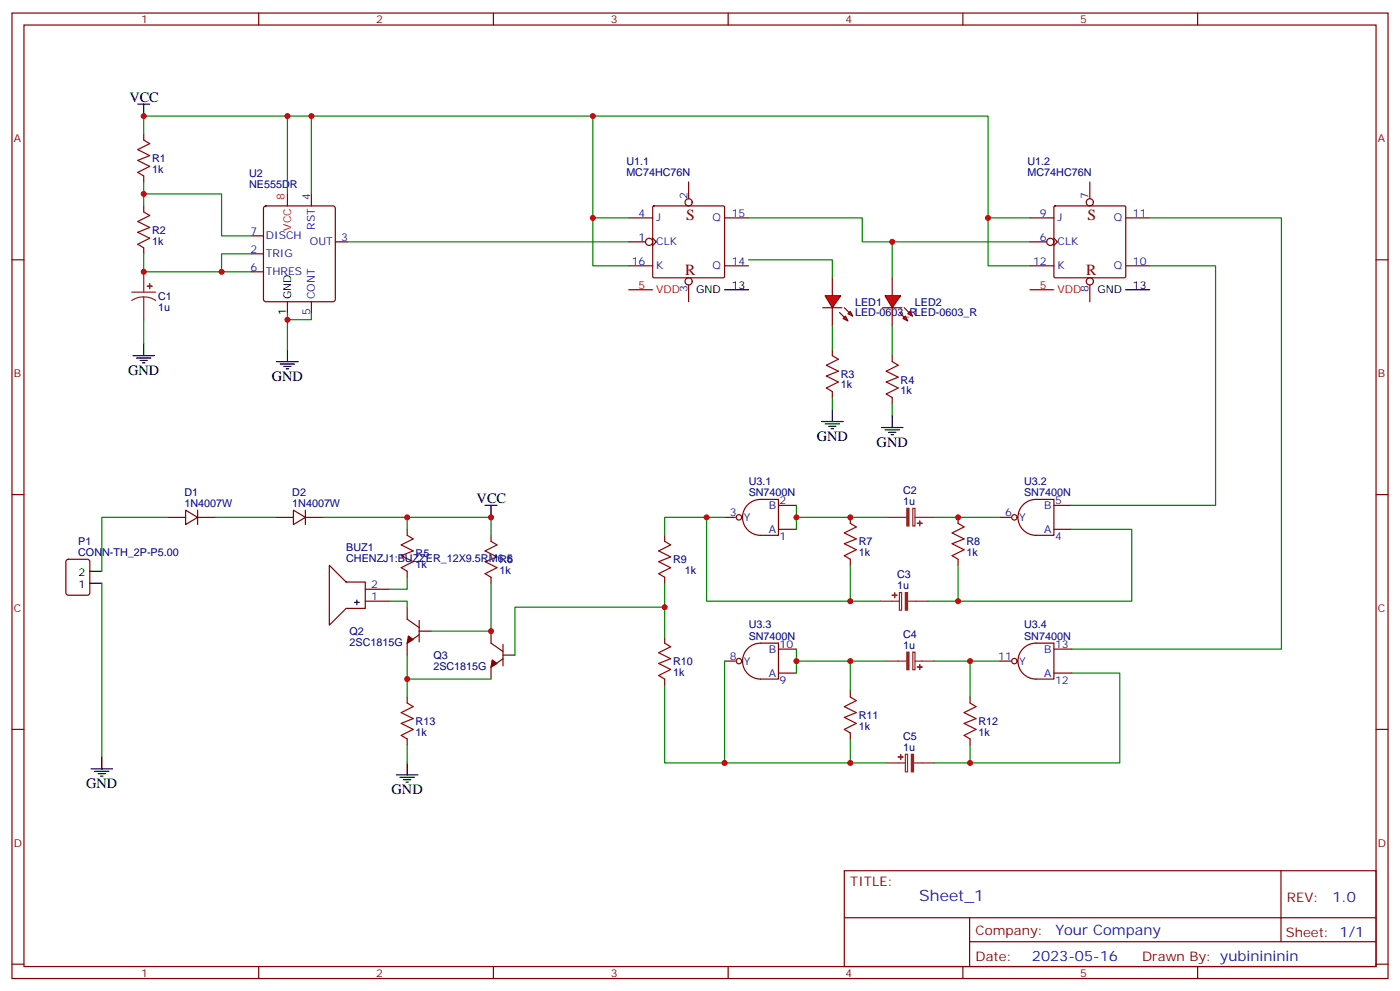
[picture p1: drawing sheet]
<svg xmlns="http://www.w3.org/2000/svg" width="412mm" height="292mm" viewBox="0 0 412 292" stroke-linecap="round" stroke-linejoin="round" font-family="sans-serif">
<g fill="none" stroke="#870000" stroke-width=".35">
<path d="M3.5 3.8h405.4v284.4h-405.4zM7.1 7.4h398.2v277.3h-398.2zM76.2 3.8v3.6M145.3 3.8v3.6M214.5 3.8v3.6M283.6 3.8v3.6M352.8 3.8v3.6M42.3 39.5v1.7M42.3 51.8v1.8M3.5 76.5h3.6M42.3 60.6v1.8M42.3 73v1.8"/>
<path d="M405.3 76.5h3.6M3.5 145.7h3.6M405.3 145.7h3.6M3.5 214.8h3.6M405.3 214.8h3.6M248.7 256.4h156.6v28.3h-156.6zM377.3 256.5v20.8M248.7 270.3h156.5M285.6 277.3h119.6M285.6 270.3v14.1M3.5 284h3.6M76.2 284.7v3.5"/>
<path d="M145.3 284.7v3.5M214.5 284.7v3.5M283.6 284.7v3.5M352.8 284.7v3.5M405.3 284h3.6"/>
</g>
<g fill="none" stroke="#000" stroke-width=".35">
<path d="M40.6 30.7h3.5M42.3 30.7v3.5M39.2 104.7h6.3M40.2 105.4h4.2M41.3 106.2h2.1M42 106.9h.7M42.3 101.2v3.5M81.5 106.5h6.3M82.5 107.2h4.3M83.6 107.9h2.1M84.3 108.6h.7M84.7 103v3.5"/>
<path d="M242 124.1h6.4M243.1 124.8h4.2M244.1 125.6h2.1M244.8 126.3h.7M245.2 120.6v3.5M259.6 125.9h6.4M260.7 126.6h4.2M261.8 127.3h2.1M262.5 128h.7M262.8 122.4v3.5M142.9 148.8h3.5M144.6 148.8v3.6"/>
<path d="M26.8 226.4h6.4M27.9 227.2h4.2M28.9 227.9h2.1M29.6 228.6h.7M30 222.9v3.5M116.8 228.2h6.3M117.8 228.9h4.3M118.9 229.6h2.1M119.6 230.3h.7M119.9 224.7v3.5"/>
</g>
<path d="M38.8 86h7.1M42.3 87.5l-1.8 .2-1.7 .8M42.3 87.5l1.9 .2 1.7 .8M42.3 80v6M42.3 87.5v6.7" fill="none" stroke="#8c2424" stroke-width=".35"/>
<g fill="#8c2424" stroke="#8c2424" stroke-width=".35">
<path d="M43.4 84.3h1.4z"/>
<path d="M44.1 83.6v1.4z"/>
</g>
<path d="M42.3 41.2l1.8 1.1-3.5 1.8 3.5 1.7-3.5 1.4 3.5 1.8-3.5 1.8 1.7 1M42.3 62.4l1.8 1.1-3.5 1.7 3.5 1.8-3.5 1.4 3.5 1.8-3.5 1.7 1.7 1.1" fill="none" stroke="#a10000" stroke-width=".35"/>
<g fill="#f00" stroke="#870000" stroke-width=".35">
<path d="M243.1 87.1h4.5l-2.4 3.5z"/>
<path d="M242.4 90.6h5.6z"/>
</g>
<g fill="#870000" stroke="#870000" stroke-width=".35">
<path d="M248.7 90.6l1.4 1.4z"/>
<path d="M247.3 92l1.4 1.5z"/>
</g>
<g fill="#f00" stroke="#870000" stroke-width=".35">
<path d="M250.5 91.7l.7 1.4-1.4-.7z"/>
<path d="M248.4 93.8l.7-.7 .7 1.4z"/>
</g>
<path d="M245.2 81.8v5.3M245.2 90.6v5.3" fill="none" stroke="#870000" stroke-width=".35"/>
<g fill="#f00" stroke="#870000" stroke-width=".35">
<path d="M260.7 87.1h4.6l-2.5 3.5z"/>
<path d="M260 90.6h5.6z"/>
</g>
<g fill="#870000" stroke="#870000" stroke-width=".35">
<path d="M266.3 90.6l1.5 1.4z"/>
<path d="M264.9 92l1.4 1.5z"/>
</g>
<g fill="#f00" stroke="#870000" stroke-width=".35">
<path d="M267.4 92.4l.7-.7 .7 1.4z"/>
<path d="M266 93.8l.7-.7 .7 1.4z"/>
</g>
<g fill="none" stroke="#870000" stroke-width=".35">
<path d="M84.7 57.1v3.5M91.7 57.1v3.5M202.8 53.6v4.9M321 53.6v4.9M74.1 69.5h3.5M74.1 74.8h3.5M77.8 60.8l.5-.2h19.8l.5 .2 .2 .5v26.9l-.3 .5-.4 .2h-19.8l-.5-.3-.2-.4v-26.9zM98.8 71.2h3.5M185.2 64.2h7.1M185.2 71.2h4.9M185.2 78.3h7.1M192.3 70.2l1 1-1 1.1"/>
<path d="M192.3 60.8l.3-.2 20.7 .1 .1 .3v20.6l-.3 .2h-20.7l-.1-.3zM213.4 64.2h7.1M213.4 78.3h7.1M303.4 64.2h7M303.4 71.2h4.9M303.4 78.3h7M310.4 70.2l1.1 1-1.1 1.1M310.5 60.8l.3-.2 20.6 .1 .2 .3v20.6l-.3 .2h-20.7l-.2-.3zM331.6 64.2h7.1M331.6 78.3h7.1M74.1 80h3.5M84.7 88.9v3.5"/>
<path d="M91.7 88.9v3.5M202.8 83.9v5M262.8 81.8v5.3M262.8 90.6v5.3M321 83.9v5M245.2 103v1.7M245.2 115.3v1.8M262.8 104.7v1.8M262.8 117.1v1.8M49.4 152.4h5.3M54.7 150.2l3.5 2.2-3.5 2.1zM58.2 152.4h5.3"/>
<path d="M58.2 150.2v4.3M81.1 152.4h5.3M86.4 150.2l3.6 2.2-3.6 2.1zM90 152.4h5.2M90 150.2v4.3M119.9 155.9v1.8M144.6 157.7v1.7M195.8 157.7v1.7M213.4 152.4h3.2M224 147.1h5.3v10.6h-5.3a5.3 5.3 0 0 1-5.3-5.4 5.3 5.3 0 0 1 5.4-5.2M229.3 155.9h5.3M229.3 148.8h5.3"/>
<path d="M250.5 152.4v1.7M282.2 152.4v1.7M294.6 152.4h3.1M301.4 148.6a5.3 5.3 0 0 1 3.8-1.5h5.2v10.6h-5.2a5.3 5.3 0 0 1-4.9-3.3 5.3 5.3 0 0 1 1.1-5.8zM310.4 155.9h5.3M310.4 148.8h5.3M19.6 164.9l.5-.2h5.7l.6 .4 .1 9.5-.5 .6-5.9 .1-.6-.5-.1-9.4zM97 166.5l5 4.9h5.6v7.8h-5.6l-5 4.9zM107.6 177.1h7.1M107.6 173.5h7.1M119.9 168.2v1.8M119.9 178.8v3.6l3.6 2.4"/>
<path d="M144.6 170v1.8M195.8 170v1.8M250.5 164.7v1.8M282.2 164.7v1.8M123.5 186.9l-3.6 2.5v3.5M123.5 185.9h3.5M123.5 182.7v6.4M144.6 185.9v3.5l3.6 2.5M148.2 194l-3.6 2.5v3.5M148.2 192.9h3.5M148.2 189.8v6.3M195.8 187.6v1.8"/>
<path d="M195.8 200v1.8M213.4 194.7h3.2M224 189.4h5.3v10.6h-5.3a5.3 5.3 0 0 1-5.3-5.3 5.3 5.3 0 0 1 5.4-5.3M229.3 198.2h5.3M229.3 191.2h5.3M294.6 194.7h3.1M301.4 190.9a5.3 5.3 0 0 1 3.8-1.5h5.2v10.6h-5.3a5.3 5.3 0 0 1-4.8-3.3 5.3 5.3 0 0 1 1.1-5.8zM310.4 198.2h5.3M310.4 191.2h5.3M119.9 205.3v1.7M119.9 217.6v1.8M250.5 203.5v1.8"/>
<path d="M250.5 215.9v1.7M285.8 205.3v1.7M285.8 217.6v1.8"/>
<circle cx="202.8" cy="59.6" r="1.06"/>
<circle cx="321" cy="59.6" r="1.06"/>
<circle cx="191.2" cy="71.2" r="1.06"/>
<circle cx="309.4" cy="71.2" r="1.06"/>
<circle cx="202.8" cy="82.9" r="1.06"/>
<circle cx="321" cy="82.9" r="1.06"/>
<circle cx="217.7" cy="152.4" r=".79"/>
<circle cx="298.8" cy="152.4" r=".79"/>
<circle cx="217.7" cy="194.7" r=".79"/>
<circle cx="298.8" cy="194.7" r=".79"/>
</g>
<path d="M213.4 85.3h7.1M331.6 85.3h7.1M26.5 171.8h3.5M26.5 168.2h3.5M104.4 177.4h1.4M105.1 176.7v1.4" fill="none" stroke="#000" stroke-width=".35"/>
<path d="M245.2 104.7l1.7 1.1-3.5 1.8 3.5 1.7-3.5 1.4 3.5 1.8-3.5 1.8 1.8 1M262.8 106.5l1.8 1.1-3.5 1.7 3.5 1.8-3.5 1.4 3.5 1.8-3.5 1.7 1.7 1.1M119.9 157.7l1.8 1-3.5 1.8 3.5 1.7-3.5 1.5 3.5 1.7-3.5 1.8 1.7 1M144.6 159.4l1.8 1.1-3.5 1.7 3.5 1.8-3.5 1.4 3.5 1.8-3.5 1.7 1.7 1.1M195.8 159.4l1.8 1.1-3.6 1.7 3.6 1.8-3.6 1.4 3.6 1.8-3.6 1.7 1.8 1.1M250.5 154.1l1.7 1.1-3.5 1.8 3.5 1.7-3.5 1.4 3.5 1.8-3.5 1.8 1.8 1M282.2 154.1l1.8 1.1-3.5 1.8 3.5 1.7-3.5 1.4 3.5 1.8-3.5 1.8 1.7 1M195.8 189.4l1.8 1.1-3.6 1.7 3.6 1.8-3.6 1.4 3.6 1.8-3.6 1.7 1.8 1.1M119.9 207l1.8 1.1-3.5 1.8 3.5 1.7-3.5 1.4 3.5 1.8-3.5 1.8 1.7 1M250.5 205.3l1.7 1-3.5 1.8 3.5 1.8-3.5 1.4 3.5 1.7-3.5 1.8 1.8 1.1M285.8 207l1.7 1.1-3.5 1.8 3.5 1.7-3.5 1.4 3.5 1.8-3.5 1.8 1.8 1" fill="none" stroke="#a10000" stroke-width=".35"/>
<path d="M185.2 85.3h7.1M303.4 85.3h7" fill="none" stroke="#f00" stroke-width=".35"/>
<g fill="#870000" stroke="#870000" stroke-width=".35">
<path d="M120.3 187.3l1.4 1-1.8 1.1z"/>
<path d="M145 194.3l1.4 1.1-1.8 1.1z"/>
</g>
<g fill="none" stroke="#008700" stroke-width=".35">
<path d="M42.3 39.5v-5.3h248.7v44.1h12.4M84.7 34.2v22.9M91.7 34.2v22.9M174.6 34.2v44.1h10.6M42.3 57.1h23v12.4h8.8M42.3 53.6v7M42.3 74.8v5.2h31.8M74.1 74.8h-8.8v5.2M102.3 71.2h82.9M174.6 64.2h10.6M220.5 64.2h33.5v7h49.4M220.5 76.5h24.7v5.3"/>
<path d="M262.8 71.2v10.6M291 64.2h12.4M338.7 64.2h38.8v127h-61.8M338.7 78.3h19.4v70.5h-42.4M42.3 94.2v7M84.7 92.4v10.6M91.7 92.4v1.8h-7M245.2 95.9v7.1M262.8 95.9v8.8M245.2 117.1v3.5M262.8 118.9v3.5M49.4 152.4h-19.4v15.8"/>
<path d="M63.5 152.4h17.6M95.2 152.4h49.4v5.3M119.9 152.4v3.5M208.1 152.4v24.7h51.2M213.4 152.4h-17.6v5.3M234.6 152.4h26.5M234.6 148.8v7.1M275.2 152.4h19.4M315.7 155.9h17.7v21.2h-60M30 171.8v51.1M114.7 177.1h5.2v1.7M119.9 170v3.5h-5.2"/>
<path d="M144.6 171.8v14.1h-17.6M195.8 178.8h-44.1v14.1M195.8 171.8v15.8M250.5 166.5v10.6M282.2 166.5v10.6M119.9 192.9v12.4M119.9 200h24.7M213.4 194.7v30M234.6 191.2v7M234.6 194.7h26.5M250.5 194.7v8.8M275.2 194.7h19.4"/>
<path d="M285.8 194.7v10.6M315.7 198.2h14.1v26.5h-54.6M119.9 219.4v5.3M195.8 201.8v22.9h65.3M250.5 217.6v7.1M285.8 219.4v5.3"/>
</g>
<path d="M261.1 152.4h6M268.9 149.7h.6v5.2h-.6zM269.5 152.4h5.7M259.3 177.1h5.6M264.9 174.5h.7v5.2h-.7zM267.4 177.1h6M261.1 194.7h6M268.9 192.1h.6v5.1h-.6zM269.5 194.7h5.7M261.1 224.7h5.6M266.7 222.1h.6v5.2h-.6zM269.2 224.7h6" fill="none" stroke="#8c2424" stroke-width=".35"/>
<g fill="#8c2424" stroke="#8c2424" stroke-width=".35">
<path d="M267.1 149.7h.7v5.2h-.7z"/>
<path d="M270.9 153.4v1.4z"/>
<path d="M270.2 154.1h1.4z"/>
<path d="M266.7 174.5h.6v5.2h-.6z"/>
<path d="M263.5 174.6l.1 1.4z"/>
<path d="M262.8 175.3h1.4z"/>
<path d="M267.1 192.1h.7v5.1h-.7z"/>
<path d="M270.9 195.8v1.4z"/>
<path d="M270.2 196.4l1.4 .1z"/>
<path d="M268.5 222.1h.6v5.2h-.6z"/>
<path d="M265.3 222.2v1.4z"/>
<path d="M264.6 222.9l1.4 .1z"/>
</g>
<g fill="#c00">
<circle cx="84.7" cy="94.2" r=".88"/>
<circle cx="42.3" cy="34.2" r=".88"/>
<circle cx="42.3" cy="57.1" r=".88"/>
<circle cx="42.3" cy="80" r=".88"/>
<circle cx="65.3" cy="80" r=".88"/>
<circle cx="174.6" cy="34.2" r=".88"/>
<circle cx="174.6" cy="64.2" r=".88"/>
<circle cx="84.7" cy="34.2" r=".88"/>
<circle cx="91.7" cy="34.2" r=".88"/>
<circle cx="262.8" cy="71.2" r=".88"/>
<circle cx="291" cy="64.2" r=".88"/>
<circle cx="144.6" cy="152.4" r=".88"/>
<circle cx="119.9" cy="200" r=".88"/>
<circle cx="119.9" cy="152.4" r=".88"/>
<circle cx="144.6" cy="185.9" r=".88"/>
<circle cx="250.5" cy="224.7" r=".88"/>
<circle cx="285.8" cy="224.7" r=".88"/>
<circle cx="234.6" cy="194.7" r=".88"/>
<circle cx="250.5" cy="194.7" r=".88"/>
<circle cx="285.8" cy="194.7" r=".88"/>
<circle cx="195.8" cy="178.8" r=".88"/>
<circle cx="234.6" cy="152.4" r=".88"/>
<circle cx="208.1" cy="152.4" r=".88"/>
<circle cx="250.5" cy="177.1" r=".88"/>
<circle cx="282.2" cy="177.1" r=".88"/>
<circle cx="213.4" cy="224.7" r=".88"/>
<circle cx="282.2" cy="152.4" r=".88"/>
<circle cx="250.5" cy="152.4" r=".88"/>
</g>
<g font-size="4.6" fill="#800">
<text x="202.1" y="64.9">S</text>
<text x="320.3" y="64.9">S</text>
<text x="201.8" y="81.1">R</text>
<text x="320" y="81.1">R</text>
</g>
<text font-size="4.6" fill="#00f" x="270.8" y="265.5">Sheet_1</text>
<g font-size="4.2">
<text x="38.1" y="30">VCC</text>
<text x="37.7" y="110.4">GND</text>
<text x="80.1" y="112.1">GND</text>
<text x="240.6" y="129.8">GND</text>
<text x="258.2" y="131.6">GND</text>
<text x="140.4" y="148.1">VCC</text>
<text x="25.4" y="232.1">GND</text>
<text x="115.4" y="233.9">GND</text>
</g>
<g font-size="4.2" fill="#00f">
<text x="392.5" y="265.7">1.0</text>
<text x="310.9" y="275.3">Your Company</text>
<text x="304" y="283.1">2023-05-16</text>
</g>
<g font-size="3.9" fill="#800">
<text x="250.5" y="261">TITLE:</text>
<text x="379.1" y="265.7">REV:</text>
<text x="287.4" y="275.2">Company:</text>
<text x="378.7" y="275.8">Sheet: 1/1</text>
<text x="287.4" y="282.9">Date:</text>
<text x="336.4" y="283">Drawn By: yubinininin</text>
</g>
<g font-size="3.2" fill="#800">
<text x="41.6" y="6.8">1</text>
<text x="110.8" y="6.8">2</text>
<text x="179.9" y="6.8">3</text>
<text x="249.1" y="6.8">4</text>
<text x="318.2" y="6.8">5</text>
<text x="4.1" y="41.9">A</text>
<text x="405.9" y="41.9">A</text>
<text x="4.1" y="111.1">B</text>
<text x="405.9" y="111.1">B</text>
<text x="4.1" y="180.2">C</text>
<text x="405.9" y="180.2">C</text>
<text x="4.1" y="249.4">D</text>
<text x="405.9" y="249.4">D</text>
<text x="41.6" y="287.7">1</text>
<text x="110.8" y="287.7">2</text>
<text x="179.9" y="287.7">3</text>
<text x="249.1" y="287.7">4</text>
<text x="318.2" y="287.7">5</text>
</g>
<g font-size="3.2" fill="#000080">
<text x="44.8" y="47.7">R1</text>
<text x="44.8" y="50.9">1k</text>
<text x="73.4" y="52.2">U2</text>
<text x="184.5" y="51.8">MC74HC76N</text>
<text x="184.5" y="48.6">U1.1</text>
<text x="302.7" y="51.8">MC74HC76N</text>
<text x="302.7" y="48.6">U1.2</text>
<text x="73.4" y="55.4">NE555DR</text>
<text x="44.8" y="68.9">R2</text>
<text x="44.8" y="72">1k</text>
<text x="46.6" y="88.3">C1</text>
<text x="46.6" y="91.4">1u</text>
<text x="251.9" y="93.2">LED-0603_RLED-0603_R</text>
<text x="251.9" y="90.1">LED1</text>
<text x="269.5" y="90.1">LED2</text>
<text x="247.6" y="111.2">R3</text>
<text x="265.3" y="113">R4</text>
<text x="247.6" y="114.4">1k</text>
<text x="265.3" y="116.1">1k</text>
<text x="220.5" y="142.8">U3.1</text>
<text x="301.7" y="142.8">U3.2</text>
<text x="54.3" y="149.2">1N4007W</text>
<text x="54.3" y="146.1">D1</text>
<text x="86.1" y="149.2">1N4007W</text>
<text x="86.1" y="146.1">D2</text>
<text x="220.5" y="146">SN7400N</text>
<text x="266" y="148.7">1u</text>
<text x="266" y="145.5">C2</text>
<text x="301.7" y="146">SN7400N</text>
<text x="23" y="160.5">P1</text>
<text x="252.9" y="160.5">R7</text>
<text x="284.7" y="160.5">R8</text>
<text x="23" y="163.7">CONN-TH_2P-P5.00</text>
<text x="102" y="165.4">CHENZJ1:BUZZER_12X9.5RM6.5</text>
<text x="102" y="162.2">BUZ1</text>
<text x="122.4" y="167.3">1k</text>
<text x="122.4" y="164.2">R5</text>
<text x="147.1" y="165.9">R6</text>
<text x="198.3" y="165.8">R9</text>
<text x="252.9" y="163.8">1k</text>
<text x="284.7" y="163.8">1k</text>
<text x="147.1" y="169.1">1k</text>
<text x="201.7" y="169">1k</text>
<text x="264.2" y="173.5">1u</text>
<text x="264.2" y="170.3">C3</text>
<text x="220.5" y="185.1">U3.3</text>
<text x="301.7" y="185.1">U3.4</text>
<text x="103" y="190.2">2SC1815G</text>
<text x="103" y="187">Q2</text>
<text x="220.5" y="188.3">SN7400N</text>
<text x="266" y="191">1u</text>
<text x="266" y="187.9">C4</text>
<text x="301.7" y="188.3">SN7400N</text>
<text x="127.7" y="197.3">2SC1815G</text>
<text x="127.7" y="194">Q3</text>
<text x="198.3" y="195.8">R10</text>
<text x="198.3" y="199">1k</text>
<text x="122.4" y="213.4">R13</text>
<text x="252.9" y="214.9">1k</text>
<text x="252.9" y="211.7">R11</text>
<text x="288.2" y="213.4">R12</text>
<text x="122.4" y="216.7">1k</text>
<text x="266" y="221.1">1u</text>
<text x="266" y="218">C5</text>
<text x="288.2" y="216.7">1k</text>
</g>
<g font-size="3.2" fill="#f00">
<text x="83.8" y="58.8" transform="rotate(-90 83.8 58.8)">8</text>
<text x="85.7" y="67.9" transform="rotate(-90 85.7 67.9)">VCC</text>
<text x="188.1" y="85">5</text>
<text x="193.3" y="86.4">VDD</text>
<text x="306.3" y="85">5</text>
<text x="311.5" y="86.4">VDD</text>
</g>
<g font-size="3.2" fill="#00f">
<text x="91.4" y="58.9" transform="rotate(-90 91.4 58.9)">4</text>
<text x="202.5" y="58.5" transform="rotate(-90 202.5 58.5)">2</text>
<text x="320.7" y="58.5" transform="rotate(-90 320.7 58.5)">7</text>
<text x="188.1" y="63.8">4</text>
<text x="193.3" y="65.2">J</text>
<text x="209.9" y="65.2">Q</text>
<text x="215.5" y="63.8">15</text>
<text x="306.3" y="63.8">9</text>
<text x="311.5" y="65.2">J</text>
<text x="328.1" y="65.2">Q</text>
<text x="333.7" y="63.8">11</text>
<text x="73.8" y="69.1">7</text>
<text x="78.3" y="70.5">DISCH</text>
<text x="92.8" y="67.7" transform="rotate(-90 92.8 67.7)">RST</text>
<text x="100.5" y="70.9">3</text>
<text x="188.1" y="70.9">1</text>
<text x="306.3" y="70.9">6</text>
<text x="73.8" y="74.4">2</text>
<text x="78.3" y="75.8">TRIG</text>
<text x="91.3" y="72.3">OUT</text>
<text x="186.1" y="77.9">16</text>
<text x="193.3" y="72.3">CLK</text>
<text x="215.5" y="77.9">14</text>
<text x="304.3" y="77.9">12</text>
<text x="311.5" y="72.3">CLK</text>
<text x="333.7" y="77.9">10</text>
<text x="73.8" y="79.7">6</text>
<text x="78.3" y="81.1">THRES</text>
<text x="193.3" y="79.3">K</text>
<text x="209.9" y="79.3">Q</text>
<text x="311.5" y="79.3">K</text>
<text x="328.1" y="79.3">Q</text>
<text x="92.8" y="88.2" transform="rotate(-90 92.8 88.2)">CONT</text>
<text x="202.5" y="85.9" transform="rotate(-90 202.5 85.9)">3</text>
<text x="320.7" y="85.9" transform="rotate(-90 320.7 85.9)">8</text>
<text x="91.4" y="92.6" transform="rotate(-90 91.4 92.6)">5</text>
<text x="226.4" y="149.9">B</text>
<text x="229.7" y="148.5">2</text>
<text x="307.6" y="149.9">B</text>
<text x="310.8" y="148.5">5</text>
<text x="214.9" y="152">3</text>
<text x="219.1" y="153.4">Y</text>
<text x="296.1" y="152">6</text>
<text x="300.2" y="153.4">Y</text>
<text x="226.4" y="157">A</text>
<text x="229.7" y="159.1">1</text>
<text x="307.6" y="157">A</text>
<text x="310.8" y="159.1">4</text>
<text x="109.4" y="173.2">2</text>
<text x="109.4" y="176.7">1</text>
<text x="229.7" y="190.8">10</text>
<text x="310.8" y="190.8">13</text>
<text x="214.9" y="194.3">8</text>
<text x="219.1" y="195.8">Y</text>
<text x="226.4" y="192.2">B</text>
<text x="294.1" y="194.3">11</text>
<text x="300.2" y="195.8">Y</text>
<text x="307.6" y="192.2">B</text>
<text x="226.4" y="199.3">A</text>
<text x="229.7" y="201.4">9</text>
<text x="307.6" y="199.3">A</text>
<text x="310.8" y="201.4">12</text>
</g>
<g font-size="3.2">
<text x="85.7" y="88.2" transform="rotate(-90 85.7 88.2)">GND</text>
<text x="205.1" y="86.4">GND</text>
<text x="215.5" y="85">13</text>
<text x="323.3" y="86.4">GND</text>
<text x="333.7" y="85">13</text>
<text x="84.3" y="92.6" transform="rotate(-90 84.3 92.6)">1</text>
<text x="23.1" y="173.2">1</text>
<text x="23.1" y="169.7">2</text>
</g>
</svg>
